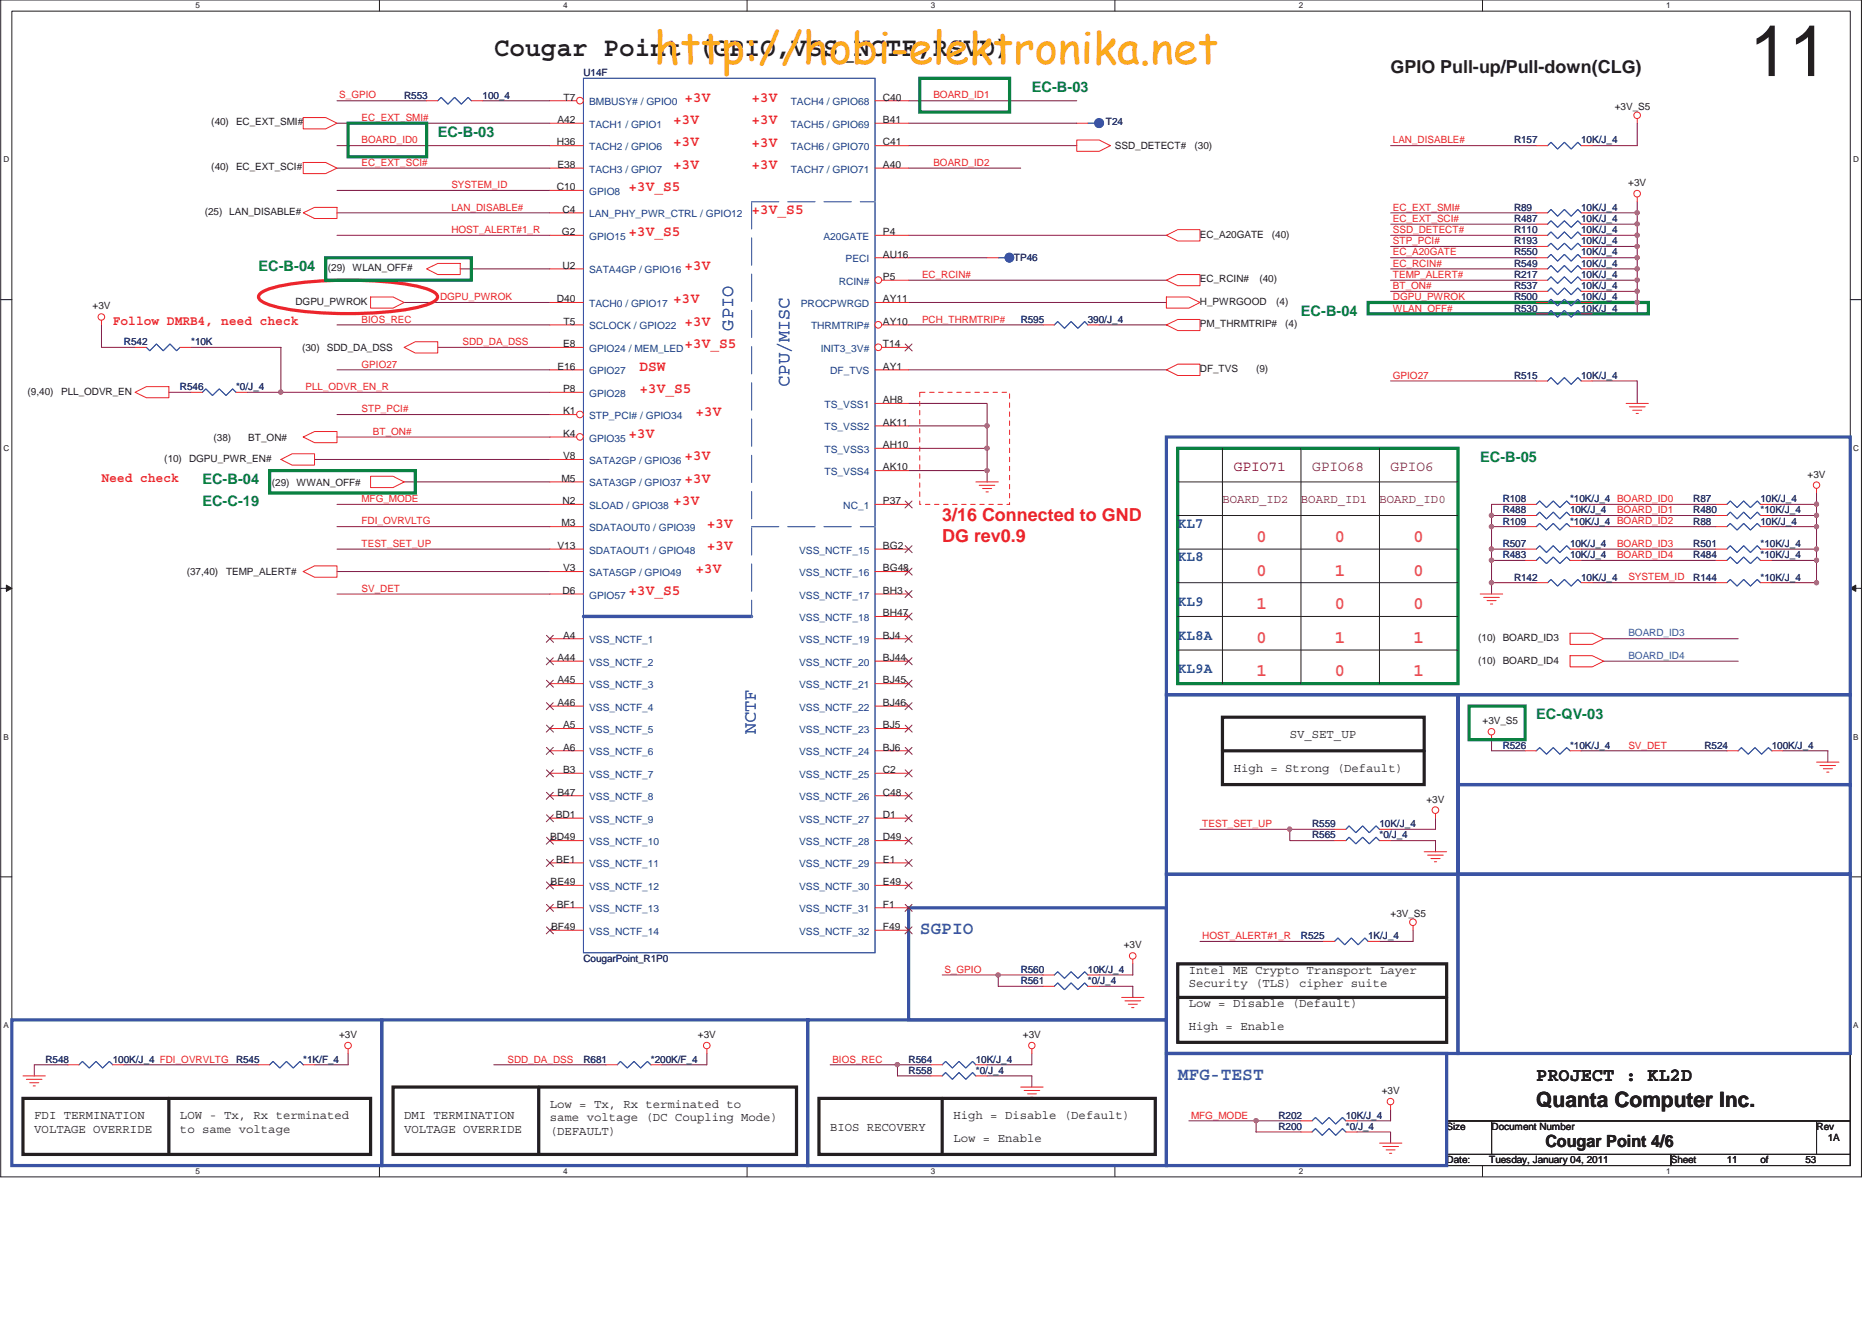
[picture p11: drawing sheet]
<svg xmlns="http://www.w3.org/2000/svg" width="420mm" height="297mm" viewBox="0 0 420 297" stroke-linecap="round" stroke-linejoin="round" font-family="sans-serif">
<path d="M.2 0h417.4v264h-417.4zM2.7 2.5h412.4v259h-412.4z" fill="none" stroke="#231f20" stroke-width=".22"/>
<g fill="#fff">
<path d="M43.9 .3h1v1.9h-1z"/>
<path d="M43.9 261.7h1v2h-1z"/>
</g>
<path d="M85.1 0v2.5M85.1 261.5v2.5" fill="none" stroke="#231f20" stroke-width=".22"/>
<g fill="#fff">
<path d="M126.4 .3h.9v1.9h-.9z"/>
<path d="M126.4 261.7h.9v2h-.9z"/>
</g>
<path d="M167.6 0v2.5M167.6 261.5v2.5" fill="none" stroke="#231f20" stroke-width=".22"/>
<g fill="#fff">
<path d="M208.8 .3h1v1.9h-1z"/>
<path d="M208.8 261.7h1v2h-1z"/>
</g>
<path d="M250.1 0v2.5M250.1 261.5v2.5" fill="none" stroke="#231f20" stroke-width=".22"/>
<g fill="#fff">
<path d="M291.3 .3h1v1.9h-1z"/>
<path d="M291.3 261.7h1v2h-1z"/>
</g>
<path d="M332.6 0v2.5M332.6 261.5v2.5" fill="none" stroke="#231f20" stroke-width=".22"/>
<g fill="#fff">
<path d="M373.8 .3h1v1.9h-1z"/>
<path d="M373.8 261.7h1v2h-1z"/>
<path d="M.8 34.8h1.3v2h-1.3z"/>
<path d="M415.7 34.8h1.3v2h-1.3z"/>
<path d="M.8 99.6h1.3v2h-1.3z"/>
<path d="M415.7 99.6h1.3v2h-1.3z"/>
</g>
<path d="M.2 67.2h2.5M415.1 67.2h2.5" fill="none" stroke="#231f20" stroke-width=".22"/>
<g fill="#fff">
<path d="M.8 164.3h1.2v2h-1.2z"/>
<path d="M415.7 164.3h1.2v2h-1.2z"/>
</g>
<path d="M.2 132h2.5M415.1 132h2.5" fill="none" stroke="#231f20" stroke-width=".22"/>
<path d="M1.4 131.3l1.3 .7-1.3 .7z" fill="#231f20"/>
<path d="M1.4 131.3l1.3 .7-1.3 .7z" fill="none" stroke="#231f20" stroke-width=".22"/>
<path d="M415.1 132l1.2-.7v1.4z" fill="#231f20"/>
<path d="M415.1 132l1.2-.7v1.4z" fill="none" stroke="#231f20" stroke-width=".22"/>
<g fill="#fff">
<path d="M.8 229.1h1.2v2h-1.2z"/>
<path d="M415.7 229.1h1.2v2h-1.2z"/>
</g>
<path d="M.2 196.7h2.5M415.1 196.7h2.5" fill="none" stroke="#231f20" stroke-width=".22"/>
<path d="M75.6 27.6h47.7M75.6 37.7h47.7M75.6 32.7h47.7M75.6 22.6h20.1M108.3 22.6h15M75.6 42.7h47.7M75.6 47.8h47.7M75.6 72.9h47.7M63 88h60.3" fill="none" stroke="#7f1542" stroke-width=".22"/>
<circle cx="63" cy="88" r=".47" fill="#b8529f"/>
<circle cx="63" cy="88" r=".47" fill="none" stroke="#b8529f" stroke-width=".22"/>
<g fill="none" stroke="#7f1542" stroke-width=".22">
<path d="M203.8 27.6h37.7M203.8 37.7h25.2M203.8 52.8h57.9M203.8 62.9h57.9M203.8 67.9h57.9M203.8 72.9h30.2M75.6 93h47.7M75.6 83h47.7M75.6 123.2h47.7M75.6 128.2h47.7M75.6 133.3h47.7M27.8 238.9h30.2"/>
<path d="M78.1 236.3v2.6h-7.5M110.8 238.9h25.1M158.6 236.3v2.6h-10.1M201.3 238.9h7.6M231.5 236.3v2.6M231.5 241.4v2.5"/>
</g>
<circle cx="201.3" cy="238.8" r=".47" fill="#b8529f"/>
<circle cx="201.3" cy="238.8" r=".47" fill="none" stroke="#b8529f" stroke-width=".22"/>
<path d="M311.9 32.7h32.7M367.3 27.6v5.1h-10.1M357.2 55.3h10.1M357.2 50.3h10.1M367.3 45.3v2.5h-10.1M367.3 57.8v2.5M311.9 60.3h32.7M357.2 62.9h10.1M367.3 85.5v5M186.2 238.9h15.1v2.5h7.6M221.4 238.9h10.1M221.4 241.4h10.1" fill="none" stroke="#7f1542" stroke-width=".22"/>
<circle cx="367.3" cy="57.8" r=".49" fill="#b8529f"/>
<circle cx="367.3" cy="57.8" r=".49" fill="none" stroke="#b8529f" stroke-width=".22"/>
<path d="M357.2 60.3h10.1" fill="none" stroke="#7f1542" stroke-width=".22"/>
<circle cx="367.3" cy="60.3" r=".49" fill="#b8529f"/>
<circle cx="367.3" cy="60.3" r=".49" fill="none" stroke="#b8529f" stroke-width=".22"/>
<path d="M311.9 55.3h32.7M311.9 47.8h32.7M311.9 50.3h32.7M357.2 57.8h10.1M311.9 62.9h32.7M367.3 60.3v2.6" fill="none" stroke="#7f1542" stroke-width=".22"/>
<circle cx="367.3" cy="62.8" r=".48" fill="#b8529f"/>
<circle cx="367.3" cy="62.8" r=".48" fill="none" stroke="#b8529f" stroke-width=".22"/>
<path d="M311.9 57.8h32.7M266.7 251.5h25.1M281.8 251.5v2.5M304.4 254h7.5v2.5M311.9 248.9v2.6" fill="none" stroke="#7f1542" stroke-width=".22"/>
<circle cx="281.8" cy="251.4" r=".47" fill="#b8529f"/>
<circle cx="281.8" cy="251.4" r=".47" fill="none" stroke="#b8529f" stroke-width=".22"/>
<path d="M367.3 55.3v2.5M311.9 85.5h32.7M357.2 85.5h10.1M15.2 238.9h-7.5v2.5M281.8 254h10M304.4 251.5h7.5" fill="none" stroke="#7f1542" stroke-width=".22"/>
<circle cx="367.3" cy="55.3" r=".48" fill="#b8529f"/>
<circle cx="367.3" cy="55.3" r=".48" fill="none" stroke="#b8529f" stroke-width=".22"/>
<path d="M367.3 47.8v2.5" fill="none" stroke="#7f1542" stroke-width=".22"/>
<circle cx="367.3" cy="47.7" r=".49" fill="#b8529f"/>
<circle cx="367.3" cy="47.7" r=".49" fill="none" stroke="#b8529f" stroke-width=".22"/>
<path d="M75.6 52.8h47.7M367.3 52.8v2.5M246.6 72.9h15.1M334.6 165.9v2.5h7.5M354.7 168.4h32.7M400 168.4h10v2.6M289.3 186.1h10.1M311.9 188.6h10.1M269.2 211.2h27.7M317 208.7v2.5h-7.6" fill="none" stroke="#7f1542" stroke-width=".22"/>
<circle cx="289.3" cy="186" r=".48" fill="#b8529f"/>
<circle cx="289.3" cy="186" r=".48" fill="none" stroke="#b8529f" stroke-width=".22"/>
<path d="M269.2 186.1h20.1v2.5h10.1M322 183.6v2.5h-10.1M322 188.6v2.5M223.9 218.7h10.1M254.1 216.2v2.5h-7.5" fill="none" stroke="#7f1542" stroke-width=".22"/>
<circle cx="223.9" cy="218.7" r=".48" fill="#b8529f"/>
<circle cx="223.9" cy="218.7" r=".48" fill="none" stroke="#b8529f" stroke-width=".22"/>
<path d="M203.8 90.5h17.6v5h-17.6M211.4 218.7h12.5v2.6h10.1M246.6 221.3h7.5v2.5" fill="none" stroke="#7f1542" stroke-width=".22"/>
<circle cx="221.4" cy="95.5" r=".49" fill="#b8529f"/>
<circle cx="221.4" cy="95.5" r=".49" fill="none" stroke="#b8529f" stroke-width=".22"/>
<path d="M221.4 95.5v5.1h-17.6" fill="none" stroke="#7f1542" stroke-width=".22"/>
<circle cx="221.4" cy="100.5" r=".48" fill="#b8529f"/>
<circle cx="221.4" cy="100.5" r=".48" fill="none" stroke="#b8529f" stroke-width=".22"/>
<path d="M221.4 100.6v5h-17.6" fill="none" stroke="#7f1542" stroke-width=".22"/>
<circle cx="221.4" cy="105.6" r=".48" fill="#b8529f"/>
<circle cx="221.4" cy="105.6" r=".48" fill="none" stroke="#b8529f" stroke-width=".22"/>
<path d="M367.3 65.4v2.5M75.6 98h47.7M203.8 83h57.9M221.4 105.6v2.5" fill="none" stroke="#7f1542" stroke-width=".22"/>
<circle cx="367.3" cy="65.3" r=".49" fill="#b8529f"/>
<circle cx="367.3" cy="65.3" r=".49" fill="none" stroke="#b8529f" stroke-width=".22"/>
<path d="M357.2 52.8h10.1M311.9 65.4h32.7M357.2 65.4h10.1" fill="none" stroke="#7f1542" stroke-width=".22"/>
<circle cx="367.3" cy="52.8" r=".49" fill="#b8529f"/>
<circle cx="367.3" cy="52.8" r=".49" fill="none" stroke="#b8529f" stroke-width=".22"/>
<path d="M367.3 50.3v2.5" fill="none" stroke="#7f1542" stroke-width=".22"/>
<circle cx="367.3" cy="50.2" r=".48" fill="#b8529f"/>
<circle cx="367.3" cy="50.2" r=".48" fill="none" stroke="#b8529f" stroke-width=".22"/>
<path d="M203.8 57.8h17.6M311.9 52.8h32.7M342.1 113.2h-7.5v2.5h7.5M354.7 115.7h30.2M407.5 110.6v5.1h-10M334.6 130.7v2.6" fill="none" stroke="#7f1542" stroke-width=".22"/>
<circle cx="334.6" cy="115.6" r=".49" fill="#b8529f"/>
<circle cx="334.6" cy="115.6" r=".49" fill="none" stroke="#b8529f" stroke-width=".22"/>
<path d="M354.7 113.2h30.2M397.5 113.2h10" fill="none" stroke="#7f1542" stroke-width=".22"/>
<circle cx="407.5" cy="113.1" r=".47" fill="#b8529f"/>
<circle cx="407.5" cy="113.1" r=".47" fill="none" stroke="#b8529f" stroke-width=".22"/>
<path d="M354.7 118.2h30.2M407.5 115.7v2.5h-10" fill="none" stroke="#7f1542" stroke-width=".22"/>
<circle cx="407.5" cy="118.1" r=".47" fill="#b8529f"/>
<circle cx="407.5" cy="118.1" r=".47" fill="none" stroke="#b8529f" stroke-width=".22"/>
<circle cx="407.5" cy="115.6" r=".48" fill="#b8529f"/>
<circle cx="407.5" cy="115.6" r=".48" fill="none" stroke="#b8529f" stroke-width=".22"/>
<path d="M334.6 115.7v2.5h7.5M334.6 130.7h10M357.2 130.7h27.7M397.5 130.7h10" fill="none" stroke="#7f1542" stroke-width=".22"/>
<circle cx="334.6" cy="130.7" r=".48" fill="#b8529f"/>
<circle cx="334.6" cy="130.7" r=".48" fill="none" stroke="#b8529f" stroke-width=".22"/>
<path d="M334.6 125.7v5M407.5 125.7v5" fill="none" stroke="#7f1542" stroke-width=".22"/>
<circle cx="407.5" cy="130.7" r=".47" fill="#b8529f"/>
<circle cx="407.5" cy="130.7" r=".47" fill="none" stroke="#b8529f" stroke-width=".22"/>
<g fill="none" stroke="#7f1542" stroke-width=".22">
<path d="M203.8 32.7h37.7M203.8 22.6h37.7M22.8 72.9v5h7.5M42.9 77.9h20.1v10.1h-7.6M90.7 67.9h32.6M98.2 77.9h25.1M103.2 60.3h20.1M311.9 67.9h32.7M357.2 67.9h10.1M37.9 88h5M70.6 103.1h52.7M75.6 118.2h47.7"/>
<path d="M75.6 113.2h47.7M90.7 108.1h32.6M334.6 125.7h7.5"/>
</g>
<circle cx="334.6" cy="125.7" r=".48" fill="#b8529f"/>
<circle cx="334.6" cy="125.7" r=".48" fill="none" stroke="#b8529f" stroke-width=".22"/>
<path d="M407.5 118.2v5M334.6 123.2v2.5M354.7 125.7h30.2M397.5 125.7h10" fill="none" stroke="#7f1542" stroke-width=".22"/>
<circle cx="407.5" cy="123.2" r=".48" fill="#b8529f"/>
<circle cx="407.5" cy="123.2" r=".48" fill="none" stroke="#b8529f" stroke-width=".22"/>
<path d="M334.6 123.2h7.5M359.7 148.3h30.2M359.7 143.3h30.2" fill="none" stroke="#7f1542" stroke-width=".22"/>
<circle cx="334.6" cy="123.2" r=".49" fill="#b8529f"/>
<circle cx="334.6" cy="123.2" r=".49" fill="none" stroke="#b8529f" stroke-width=".22"/>
<path d="M354.7 123.2h30.2M397.5 123.2h10v2.5" fill="none" stroke="#7f1542" stroke-width=".22"/>
<circle cx="407.5" cy="125.7" r=".47" fill="#b8529f"/>
<circle cx="407.5" cy="125.7" r=".47" fill="none" stroke="#b8529f" stroke-width=".22"/>
<path d="M334.6 118.2v5" fill="none" stroke="#7f1542" stroke-width=".22"/>
<circle cx="334.6" cy="118.1" r=".48" fill="#b8529f"/>
<circle cx="334.6" cy="118.1" r=".48" fill="none" stroke="#b8529f" stroke-width=".22"/>
<path d="M311.9 70.4h32.7M367.3 62.9v2.5M367.3 67.9v2.5h-10.1" fill="none" stroke="#7f1542" stroke-width=".22"/>
<circle cx="367.3" cy="67.9" r=".48" fill="#b8529f"/>
<circle cx="367.3" cy="67.9" r=".48" fill="none" stroke="#b8529f" stroke-width=".22"/>
<g fill="none" stroke="#ec2426" stroke-width=".22">
<path d="M68 26.4h5.1l2.5 1.2-2.5 1.3h-5.1zM68 36.4h5.1l2.5 1.3-2.5 1.2h-5.1zM241.5 31.4h5.1l2.5 1.3-2.5 1.3h-5.1zM367.3 26.6v1M68 47.8l2.6-1.3h5v2.5h-5zM261.7 52.8l2.5-1.3h5v2.6h-5zM367.3 44.2v1.1M22.8 71.9v1M83.1 66.6h5.1l2.5 1.3-2.5 1.2h-5.1zM90.7 77.9l2.5-1.2h5v2.5h-5zM95.7 60.3l2.5-1.2h5v2.5h-5zM261.7 62.9l2.5-1.3h5v2.5h-5z"/>
<path d="M261.7 66.6h5l2.5 1.3-2.5 1.2h-5zM261.7 72.9l2.5-1.2h5v2.5h-5zM30.3 88l2.5-1.3h5.1v2.5h-5.1zM68 98l2.6-1.2h5v2.5h-5zM261.7 83l2.5-1.3h5v2.5h-5zM364.8 90.5h5M365.5 91.3h3.6M366.3 92h2M367 92.8h.5M63 103.1l2.5-1.3h5.1v2.6h-5.1zM83.1 106.8h5.1l2.5 1.3-2.5 1.3h-5.1zM218.9 108.1h5"/>
<path d="M219.7 108.9h3.5M220.4 109.6h2.1M221.2 110.4h.5M384.9 118.2h2.5M394.9 118.2h2.6M407.5 109.6v1M68 128.2l2.6-1.2h5v2.5h-5zM332.1 133.3h5M332.8 134h3.5M333.6 134.7h2M334.3 135.5h.5M352.2 147.1h5l2.5 1.2-2.5 1.3h-5z"/>
<path d="M352.2 142.1h5l2.5 1.2-2.5 1.3h-5zM334.6 164.9v1M407.5 171h5M408.3 171.7h3.5M409 172.5h2M409.8 173.2h.5M319.5 191.1h5M320.2 191.9h3.6M321 192.6h2M321.8 193.3h.5M322 182.5v1.1M254.1 215.2v1"/>
<path d="M317 207.7v1M78.1 235.3v1M158.6 235.3v1M231.5 235.3v1M251.6 223.8h5M252.3 224.5h3.6M253.1 225.3h2M253.9 226.1h.5M5.2 241.4h5M5.9 242.1h3.5M6.7 242.9h2M7.4 243.6h.5"/>
<path d="M229 243.9h5M229.7 244.6h3.5M230.5 245.4h2M231.2 246.2h.5M309.4 256.5h5.1M310.2 257.2h3.5M310.9 258h2.1M311.7 258.7h.5M311.9 247.9v1"/>
<circle cx="367.3" cy="25.9" r=".74"/>
<circle cx="367.2" cy="43.4" r=".75"/>
<circle cx="22.7" cy="71.1" r=".74"/>
<circle cx="407.5" cy="108.8" r=".72"/>
<circle cx="334.6" cy="164.2" r=".74"/>
<circle cx="322" cy="181.8" r=".75"/>
<circle cx="254.1" cy="214.5" r=".74"/>
<circle cx="317" cy="206.9" r=".75"/>
<circle cx="78.1" cy="234.6" r=".74"/>
<circle cx="158.6" cy="234.6" r=".74"/>
<circle cx="231.5" cy="234.6" r=".72"/>
<circle cx="311.9" cy="247.1" r=".74"/>
</g>
<g fill="none" stroke="#231f20" stroke-width=".22">
<path d="M264.2 115.7h62.9M264.2 108.1h62.9M274.2 100.6v52.8M291.8 100.6v52.8M309.4 100.6v52.8M264.2 123.2h62.9M264.2 130.7h62.9M264.2 138.3h62.9M264.2 145.8h62.9M324.5 236.3h90.6v15.2h-90.6zM324.5 251.5h10.1v7.5h-10.1zM324.5 259h50.3v2.5h-50.3z"/>
<path d="M334.6 251.5h72.9v7.5h-72.9zM374.8 259h40.3v2.5h-40.3zM407.5 251.5h7.6v7.5h-7.6z"/>
</g>
<path d="M274.2 160.9h45.3v15.1h-45.3zM274.2 168.4h45.3M264.2 216.2h60.3v17.6h-60.3zM264.2 223.8h60.3M5.2 246.4h77.9v12.6h-77.9zM37.9 246.4v12.6M88.2 243.9h90.5v15.1h-90.5zM120.9 243.9v15.1M183.7 246.4h75.5v12.6h-75.5zM211.4 246.4v12.6" fill="none" stroke="#231f20" stroke-width=".72"/>
<path d="M261.7 98h153.4v57.9h-153.4zM261.7 155.9h65.4v40.2h-65.4zM327.1 155.9h88v20.1h-88zM327.1 176h88v20.1h-88zM261.7 196.1h65.4v40.2h-65.4zM327.1 196.1h88v40.2h-88zM203.8 203.7h57.9v25.1h-57.9zM2.7 228.8h82.9v32.7h-82.9zM85.6 228.8h95.6v32.7h-95.6zM181.2 228.8h80.5v32.7h-80.5zM261.7 236.3h62.8v25.2h-62.8z" fill="none" stroke="#3a53a4" stroke-width=".72"/>
<path d="M206.3 88h20.2v25.2h-20.2z" fill="none" stroke="#ec2426" stroke-width=".22" stroke-dasharray="1 1 1 1 1 1 1 1"/>
<path d="M206.3 17.6h20.2v7.5h-20.2zM78.1 27.6h17.6v7.6h-17.6zM73.1 57.8h32.6v5.1h-32.6zM306.9 67.9h62.9v2.5h-62.9zM60.5 105.6h32.7v5h-32.7zM264.2 100.6h62.9v52.8h-62.9zM329.6 158.4h12.5v7.5h-12.5z" fill="none" stroke="#0a8141" stroke-width=".72"/>
<path d="M58.4 65.8a21.9 21.9 0 0 1 9.5-2.4 89 89 0 0 1 26.4 1 7.3 7.3 0 0 1 3.7 1.8 1.21 1.21 0 0 1-.9 1.6 31.8 31.8 0 0 1-10.7 2.2 86.8 86.8 0 0 1-24.5-1.2 7.3 7.3 0 0 1-3.8-1.8l-.1-.4z" fill="none" stroke="#ec2426" stroke-width=".72"/>
<path d="M387.4 118.2l.7-.8 1.6 1.5 1.4-1.5 1.6 1.5 1.5-1.5 .7 .8" fill="none" stroke="#3a53a4" stroke-width=".22"/>
<circle cx="226.4" cy="57.8" r=".98" fill="#3a53a4"/>
<g fill="none" stroke="#3a53a4" stroke-width=".22">
<path d="M223.9 57.8h1.6"/>
<circle cx="226.4" cy="57.8" r=".98"/>
</g>
<circle cx="226.4" cy="57.8" r=".98" fill="#3a53a4"/>
<g fill="none" stroke="#3a53a4" stroke-width=".22">
<path d="M223.9 57.8h1.6M347.2 52.8l.7-.8 1.5 1.6 1.5-1.6 1.6 1.6 1.4-1.6 .8 .8M347.2 55.3l.7-.7 1.5 1.4 1.5-1.4 1.6 1.4 1.4-1.4 .8 .7M32.8 77.9l.8 .8 1.5-1.5 1.5 1.5 1.5-1.5 1.5 1.5 .8-.8M347.2 67.9l.7-.8 1.5 1.5 1.5-1.5 1.6 1.5 1.4-1.5 .8 .8M347.2 65.4l.7-.8 1.5 1.5 1.5-1.5 1.6 1.5 1.4-1.5 .8 .8M45.4 88l.8-.8 1.5 1.5 1.5-1.5 1.5 1.5 1.5-1.5 .7 .8M344.6 118.2l.8-.8 1.5 1.5 1.5-1.5 1.5 1.5 1.5-1.5 .8 .8M347.2 130.7l.7-.7 1.5 1.5 1.5-1.5 1.6 1.5 1.4-1.5 .8 .7M387.4 130.7l.7-.7 1.6 1.5 1.4-1.5 1.6 1.5 1.5-1.5 .7 .7M389.9 168.4l.7-.7 1.6 1.5 1.5-1.5 1.5 1.5 1.5-1.5 .8 .7M301.9 188.6l.7-.8 1.6 1.5 1.5-1.5 1.5 1.5 1.5-1.5 .7 .8"/>
<path d="M236.5 218.7l.8-.7 1.5 1.5 1.5-1.5 1.5 1.5 1.5-1.5 .7 .7M299.4 211.2l.7-.8 1.6 1.6 1.4-1.6 1.6 1.6 1.5-1.6 .7 .8M236.5 221.3l.8-.8 1.5 1.5 1.5-1.5 1.5 1.5 1.5-1.5 .7 .8M211.4 241.4l.7-.8 1.5 1.5 1.5-1.5 1.6 1.5 1.5-1.5 .7 .8M294.3 254l.8-.8 1.5 1.5 1.5-1.5 1.5 1.5 1.5-1.5 .8 .8"/>
<circle cx="226.4" cy="57.8" r=".98"/>
</g>
<g fill="none" stroke="#ec2426" stroke-width=".22">
<path d="M221.4 57.8h2.5M344.6 52.8h2.6M344.6 55.3h2.6M354.7 52.8h2.5M354.7 55.3h2.5M30.3 77.9h2.5M40.4 77.9h2.5M344.6 67.9h2.6M344.6 65.4h2.6M354.7 67.9h2.5M354.7 65.4h2.5M42.9 88h2.5"/>
<path d="M52.9 88h2.5M342.1 118.2h2.5M352.2 118.2h2.5M344.6 130.7h2.6M354.7 130.7h2.5M384.9 130.7h2.5M394.9 130.7h2.6M387.4 168.4h2.5M397.5 168.4h2.5M299.4 188.6h2.5M309.4 188.6h2.5M234 218.7h2.5"/>
<path d="M244 218.7h2.6M296.9 211.2h2.5M306.9 211.2h2.5M234 221.3h2.5M244 221.3h2.6M208.9 241.4h2.5M218.9 241.4h2.5M291.8 254h2.5M301.9 254h2.5"/>
</g>
<circle cx="246.6" cy="27.6" r="1" fill="#3a53a4"/>
<g fill="none" stroke="#3a53a4" stroke-width=".22">
<path d="M244 27.6h1.6"/>
<circle cx="246.6" cy="27.6" r="1"/>
</g>
<circle cx="246.6" cy="27.6" r="1" fill="#3a53a4"/>
<g fill="none" stroke="#3a53a4" stroke-width=".22">
<path d="M130.9 17.6h65.4v196.1h-65.4zM98.2 22.6l.8-.8 1.5 1.6 1.5-1.6 1.5 1.6 1.5-1.6 .7 .8M244 27.6h1.6M347.2 32.7l.7-.8 1.5 1.5 1.5-1.5 1.6 1.5 1.4-1.5 .8 .8M347.2 50.3l.7-.8 1.5 1.5 1.5-1.5 1.6 1.5 1.4-1.5 .8 .8M347.2 57.8l.7-.7 1.5 1.5 1.5-1.5 1.6 1.5 1.4-1.5 .8 .7M236.5 72.9l.8-.8 1.5 1.6 1.5-1.6 1.5 1.6 1.5-1.6 .7 .8M347.2 62.9l.7-.8 1.5 1.5 1.5-1.5 1.6 1.5 1.4-1.5 .8 .8M347.2 85.5l.7-.8 1.5 1.5 1.5-1.5 1.6 1.5 1.4-1.5 .8 .8M387.4 113.2l.7-.8 1.6 1.5 1.4-1.5 1.6 1.5 1.5-1.5 .7 .8M344.6 125.7l.8-.7 1.5 1.4 1.5-1.4 1.5 1.4 1.5-1.4 .8 .7M387.4 125.7l.7-.7 1.6 1.4 1.4-1.4 1.6 1.4 1.5-1.4 .7 .7"/>
<path d="M17.7 238.9l.8-.8 1.5 1.5 1.5-1.5 1.5 1.5 1.5-1.5 .8 .8M138.5 238.9l.7-.8 1.5 1.5 1.5-1.5 1.5 1.5 1.5-1.5 .8 .8M211.4 238.9l.7-.8 1.5 1.5 1.5-1.5 1.6 1.5 1.5-1.5 .7 .8M294.3 251.5l.8-.8 1.5 1.5 1.5-1.5 1.5 1.5 1.5-1.5 .8 .8"/>
<circle cx="246.6" cy="27.6" r="1"/>
</g>
<g fill="none" stroke="#ec2426" stroke-width=".22">
<path d="M95.7 22.6h2.5M105.7 22.6h2.6M123.3 32.7h7.6M123.3 37.7h7.6M241.5 27.6h2.5M344.6 32.7h2.6M354.7 32.7h2.5M123.3 47.8h7.6M344.6 50.3h2.6M344.6 57.8h2.6M354.7 50.3h2.5M354.7 57.8h2.5"/>
<path d="M123.3 72.9h7.6M123.3 77.9h7.6M123.3 67.9h7.6M196.3 67.9h7.5M234 72.9h2.5M244 72.9h2.6M344.6 62.9h2.6M354.7 62.9h2.5M123.3 83h7.6M123.3 88h7.6M344.6 85.5h2.6M354.7 85.5h2.5"/>
<path d="M123.3 113.2h7.6M123.3 108.1h7.6M123.3 118.2h7.6M384.9 113.2h2.5M394.9 113.2h2.6M123.3 133.3h7.6M123.3 128.2h7.6M123.3 123.2h7.6M342.1 125.7h2.5M352.2 125.7h2.5M384.9 125.7h2.5M394.9 125.7h2.6"/>
<path d="M123.3 143.3h7.6M123.3 148.3h7.6M123.3 153.4h7.6M123.3 158.4h7.6M123.3 163.4h7.6M123.3 168.4h7.6M123.3 173.5h7.6M123.3 178.5h7.6M123.3 183.6h7.6M123.3 188.6h7.6M123.3 193.6h7.6M123.3 198.6h7.6"/>
<path d="M15.2 238.9h2.5M25.3 238.9h2.5M135.9 238.9h2.6M146 238.9h2.5M208.9 238.9h2.5M218.9 238.9h2.5M291.8 251.5h2.5M301.9 251.5h2.5"/>
</g>
<path d="M130.9 138.3h37.7" fill="none" stroke="#3a53a4" stroke-width=".72"/>
<path d="M168.6 45.3v93M168.6 45.3h27.7M196.3 45.3h.1M168.6 118.2h27.7M196.3 118.2h.1M168.6 138.3h.1" fill="none" stroke="#fff" stroke-width=".22" stroke-dasharray="6.1 2"/>
<path d="M168.6 45.3v93M168.6 45.3h27.7M196.3 45.3h.1M168.6 118.2h27.7M196.3 118.2h.1M168.6 138.3h.1" fill="none" stroke="#3a53a4" stroke-width=".22" stroke-dasharray="6.1 2"/>
<g fill="none" stroke="#7f431c" stroke-width=".22">
<path d="M122.6 142.5l1.6 1.6M122.6 147.6l1.6 1.5M122.6 152.6l1.6 1.6M122.6 157.6l1.6 1.6M124.1 142.5l-1.6 1.6M124.1 147.6l-1.6 1.5M124.1 152.6l-1.6 1.6M124.1 157.6l-1.6 1.6M122.6 162.7l1.6 1.6M122.6 167.7l1.6 1.5M122.6 172.7l1.6 1.6M122.6 177.8l1.6 1.5"/>
<path d="M124.1 162.7l-1.6 1.6M124.1 167.7l-1.6 1.5M124.1 172.7l-1.6 1.6M124.1 177.8l-1.6 1.5M122.6 182.8l1.6 1.6M122.6 187.8l1.6 1.6M122.6 192.8l1.6 1.6M122.6 197.9l1.6 1.5M124.1 182.8l-1.6 1.6M124.1 187.8l-1.6 1.6M124.1 192.8l-1.6 1.6M124.1 197.9l-1.6 1.5"/>
</g>
<circle cx="197" cy="62.8" r=".75" fill="#fff"/>
<g fill="none" stroke="#ec2426" stroke-width=".22">
<path d="M196.3 57.8h7.5M197.8 62.9h6"/>
<circle cx="197" cy="62.8" r=".75"/>
</g>
<circle cx="197" cy="72.9" r=".75" fill="#fff"/>
<g fill="none" stroke="#ec2426" stroke-width=".22">
<path d="M123.3 42.7h7.6M197.8 72.9h6"/>
<circle cx="197" cy="72.9" r=".75"/>
</g>
<circle cx="130.1" cy="22.6" r=".75" fill="#fff"/>
<g fill="none" stroke="#ec2426" stroke-width=".22">
<path d="M123.3 22.6h6.1M123.3 27.6h7.6M123.3 52.8h7.6M123.3 103.1h7.6"/>
<circle cx="130.1" cy="22.6" r=".75"/>
</g>
<circle cx="197" cy="77.9" r=".75" fill="#fff"/>
<g fill="none" stroke="#ec2426" stroke-width=".22">
<path d="M197.8 77.9h6"/>
<circle cx="197" cy="77.9" r=".75"/>
</g>
<path d="M203.1 77.2l1.5 1.5M204.6 77.2l-1.6 1.5" fill="none" stroke="#7f431c" stroke-width=".22"/>
<circle cx="130.1" cy="93" r=".75" fill="#fff"/>
<g fill="none" stroke="#ec2426" stroke-width=".22">
<path d="M123.3 93h6.1"/>
<circle cx="130.1" cy="93" r=".75"/>
</g>
<circle cx="130.1" cy="98" r=".75" fill="#fff"/>
<g fill="none" stroke="#ec2426" stroke-width=".22">
<path d="M196.3 22.6h7.5M196.3 32.7h7.5M196.3 37.7h7.5M196.3 27.6h7.5M196.3 52.8h7.5M344.6 47.8h2.6M354.7 47.8h2.5M123.3 60.3h7.6M344.6 60.3h2.6M344.6 70.4h2.6M354.7 60.3h2.5M354.7 70.4h2.5"/>
<path d="M123.3 98h6.1M196.3 95.5h7.5M196.3 90.5h7.5M196.3 83h7.5M196.3 105.6h7.5M196.3 100.6h7.5M196.3 113.2h7.5M342.1 113.2h2.5M342.1 115.7h2.5M352.2 113.2h2.5M352.2 115.7h2.5M384.9 115.7h2.5"/>
<path d="M394.9 115.7h2.6M196.3 133.3h7.5M196.3 138.3h7.5M196.3 123.2h7.5M196.3 128.2h7.5M342.1 123.2h2.5M352.2 123.2h2.5M384.9 123.2h2.5M394.9 123.2h2.6M196.3 143.3h7.5M196.3 148.3h7.5M196.3 153.4h7.5"/>
<path d="M196.3 158.4h7.5M196.3 163.4h7.5M196.3 168.4h7.5M196.3 173.5h7.5M196.3 178.5h7.5M342.1 168.4h2.5M352.2 168.4h2.5M196.3 183.6h7.5M196.3 188.6h7.5M196.3 193.6h7.5M196.3 198.6h7.5M299.4 186.1h2.5"/>
<path d="M309.4 186.1h2.5M123.3 208.7h7.6M123.3 203.7h7.6M196.3 208.7h7.5M196.3 203.7h7.5M58 238.9h2.5M68 238.9h2.6"/>
<circle cx="130.1" cy="98" r=".75"/>
</g>
<g fill="none" stroke="#7f431c" stroke-width=".22">
<path d="M203.1 112.4l1.5 1.6M204.6 112.4l-1.6 1.6M203.1 132.5l1.5 1.6M203.1 137.5l1.5 1.6M203.1 122.4l1.5 1.6M203.1 127.5l1.5 1.5M204.6 132.5l-1.6 1.6M204.6 137.5l-1.6 1.6M204.6 122.4l-1.6 1.6M204.6 127.5l-1.6 1.5M203.1 142.5l1.5 1.6M203.1 147.6l1.5 1.5"/>
<path d="M203.1 152.6l1.5 1.6M203.1 157.6l1.5 1.6M204.6 142.5l-1.6 1.6M204.6 147.6l-1.6 1.5M204.6 152.6l-1.6 1.6M204.6 157.6l-1.6 1.6M203.1 162.7l1.5 1.6M203.1 167.7l1.5 1.5M203.1 172.7l1.5 1.6M203.1 177.8l1.5 1.5M204.6 162.7l-1.6 1.6M204.6 167.7l-1.6 1.5"/>
<path d="M204.6 172.7l-1.6 1.6M204.6 177.8l-1.6 1.5M203.1 182.8l1.5 1.6M203.1 187.8l1.5 1.6M203.1 192.8l1.5 1.6M203.1 197.9l1.5 1.5M204.6 182.8l-1.6 1.6M204.6 187.8l-1.6 1.6M204.6 192.8l-1.6 1.6M204.6 197.9l-1.6 1.5M122.6 202.9l1.6 1.6M122.6 207.9l1.6 1.6"/>
<path d="M124.1 202.9l-1.6 1.6M124.1 207.9l-1.6 1.6M203.1 207.9l1.5 1.6M203.1 202.9l1.5 1.6M204.6 207.9l-1.6 1.6M204.6 202.9l-1.6 1.6"/>
</g>
<path d="M347.2 47.8l.7-.8 1.5 1.5 1.5-1.5 1.6 1.5 1.4-1.5 .8 .8M347.2 70.4l.7-.8 1.5 1.6 1.5-1.6 1.6 1.6 1.4-1.6 .8 .8M347.2 60.3l.7-.7 1.5 1.5 1.5-1.5 1.6 1.5 1.4-1.5 .8 .7M344.6 113.2l.8-.8 1.5 1.5 1.5-1.5 1.5 1.5 1.5-1.5 .8 .8M344.6 115.7l.8-.8 1.5 1.5 1.5-1.5 1.5 1.5 1.5-1.5 .8 .8M387.4 115.7l.7-.8 1.6 1.5 1.4-1.5 1.6 1.5 1.5-1.5 .7 .8M344.6 123.2l.8-.8 1.5 1.6 1.5-1.6 1.5 1.6 1.5-1.6 .8 .8M387.4 123.2l.7-.8 1.6 1.6 1.4-1.6 1.6 1.6 1.5-1.6 .7 .8M344.6 168.4l.8-.7 1.5 1.5 1.5-1.5 1.5 1.5 1.5-1.5 .8 .7M301.9 186.1l.7-.8 1.6 1.5 1.5-1.5 1.5 1.5 1.5-1.5 .7 .8M60.5 238.9l.7-.8 1.6 1.5 1.5-1.5 1.5 1.5 1.5-1.5 .7 .8" fill="none" stroke="#3a53a4" stroke-width=".22"/>
<circle cx="63" cy="88" r=".47" fill="#b8529f"/>
<circle cx="63" cy="88" r=".47" fill="none" stroke="#b8529f" stroke-width=".22"/>
<circle cx="201.3" cy="238.8" r=".47" fill="#b8529f"/>
<circle cx="201.3" cy="238.8" r=".47" fill="none" stroke="#b8529f" stroke-width=".22"/>
<circle cx="367.3" cy="57.8" r=".49" fill="#b8529f"/>
<circle cx="367.3" cy="57.8" r=".49" fill="none" stroke="#b8529f" stroke-width=".22"/>
<circle cx="367.3" cy="60.3" r=".49" fill="#b8529f"/>
<circle cx="367.3" cy="60.3" r=".49" fill="none" stroke="#b8529f" stroke-width=".22"/>
<circle cx="367.3" cy="62.8" r=".48" fill="#b8529f"/>
<circle cx="367.3" cy="62.8" r=".48" fill="none" stroke="#b8529f" stroke-width=".22"/>
<circle cx="281.8" cy="251.4" r=".47" fill="#b8529f"/>
<circle cx="281.8" cy="251.4" r=".47" fill="none" stroke="#b8529f" stroke-width=".22"/>
<circle cx="367.3" cy="55.3" r=".48" fill="#b8529f"/>
<circle cx="367.3" cy="55.3" r=".48" fill="none" stroke="#b8529f" stroke-width=".22"/>
<circle cx="367.3" cy="47.7" r=".49" fill="#b8529f"/>
<circle cx="367.3" cy="47.7" r=".49" fill="none" stroke="#b8529f" stroke-width=".22"/>
<circle cx="289.3" cy="186" r=".48" fill="#b8529f"/>
<circle cx="289.3" cy="186" r=".48" fill="none" stroke="#b8529f" stroke-width=".22"/>
<circle cx="223.9" cy="218.7" r=".48" fill="#b8529f"/>
<circle cx="223.9" cy="218.7" r=".48" fill="none" stroke="#b8529f" stroke-width=".22"/>
<circle cx="221.4" cy="95.5" r=".49" fill="#b8529f"/>
<circle cx="221.4" cy="95.5" r=".49" fill="none" stroke="#b8529f" stroke-width=".22"/>
<circle cx="221.4" cy="100.5" r=".48" fill="#b8529f"/>
<circle cx="221.4" cy="100.5" r=".48" fill="none" stroke="#b8529f" stroke-width=".22"/>
<circle cx="221.4" cy="105.6" r=".48" fill="#b8529f"/>
<circle cx="221.4" cy="105.6" r=".48" fill="none" stroke="#b8529f" stroke-width=".22"/>
<circle cx="367.3" cy="65.3" r=".49" fill="#b8529f"/>
<circle cx="367.3" cy="65.3" r=".49" fill="none" stroke="#b8529f" stroke-width=".22"/>
<circle cx="367.3" cy="52.8" r=".49" fill="#b8529f"/>
<circle cx="367.3" cy="52.8" r=".49" fill="none" stroke="#b8529f" stroke-width=".22"/>
<circle cx="367.3" cy="50.2" r=".48" fill="#b8529f"/>
<circle cx="367.3" cy="50.2" r=".48" fill="none" stroke="#b8529f" stroke-width=".22"/>
<circle cx="334.6" cy="115.6" r=".49" fill="#b8529f"/>
<circle cx="334.6" cy="115.6" r=".49" fill="none" stroke="#b8529f" stroke-width=".22"/>
<circle cx="407.5" cy="113.1" r=".47" fill="#b8529f"/>
<circle cx="407.5" cy="113.1" r=".47" fill="none" stroke="#b8529f" stroke-width=".22"/>
<circle cx="407.5" cy="118.1" r=".47" fill="#b8529f"/>
<circle cx="407.5" cy="118.1" r=".47" fill="none" stroke="#b8529f" stroke-width=".22"/>
<circle cx="407.5" cy="115.6" r=".48" fill="#b8529f"/>
<circle cx="407.5" cy="115.6" r=".48" fill="none" stroke="#b8529f" stroke-width=".22"/>
<circle cx="334.6" cy="130.7" r=".48" fill="#b8529f"/>
<circle cx="334.6" cy="130.7" r=".48" fill="none" stroke="#b8529f" stroke-width=".22"/>
<circle cx="407.5" cy="130.7" r=".47" fill="#b8529f"/>
<circle cx="407.5" cy="130.7" r=".47" fill="none" stroke="#b8529f" stroke-width=".22"/>
<circle cx="334.6" cy="125.7" r=".48" fill="#b8529f"/>
<circle cx="334.6" cy="125.7" r=".48" fill="none" stroke="#b8529f" stroke-width=".22"/>
<circle cx="407.5" cy="123.2" r=".48" fill="#b8529f"/>
<circle cx="407.5" cy="123.2" r=".48" fill="none" stroke="#b8529f" stroke-width=".22"/>
<circle cx="334.6" cy="123.2" r=".49" fill="#b8529f"/>
<circle cx="334.6" cy="123.2" r=".49" fill="none" stroke="#b8529f" stroke-width=".22"/>
<circle cx="407.5" cy="125.7" r=".47" fill="#b8529f"/>
<circle cx="407.5" cy="125.7" r=".47" fill="none" stroke="#b8529f" stroke-width=".22"/>
<circle cx="334.6" cy="118.1" r=".48" fill="#b8529f"/>
<circle cx="334.6" cy="118.1" r=".48" fill="none" stroke="#b8529f" stroke-width=".22"/>
<circle cx="367.3" cy="67.9" r=".48" fill="#b8529f"/>
<circle cx="367.3" cy="67.9" r=".48" fill="none" stroke="#b8529f" stroke-width=".22"/>
<text font-size="16.1" fill="#231f20" x="392.4" y="17.1">11</text>
<text font-size="9.9" fill="#fbaa19" x="146.8" y="14.4">http://hobi-elektronika.net</text>
<text font-size="6" fill="#231f20" x="110.8" y="12.6">Cougar Point (GPIO,VSS_NCTF,RSVD)</text>
<text font-size="4.7" fill="#231f20" x="344.6" y="248.3">Quanta Computer Inc.</text>
<text font-size="4.2" fill="#231f20" x="344.6" y="242.4">PROJECT : KL2D</text>
<text font-size="4" fill="#231f20" x="311.9" y="16.3">GPIO Pull-up/Pull-down(CLG)</text>
<g font-size="4" fill="#3a53a4">
<text x="164.5" y="74.2" transform="rotate(-90 164.5 74.2)">GPIO</text>
<text x="177.1" y="86.7" transform="rotate(-90 177.1 86.7)">CPU/MISC</text>
<text x="169.5" y="164.7" transform="rotate(-90 169.5 164.7)">NCTF</text>
<text x="206.3" y="209.5">SGPIO</text>
<text x="264.2" y="242.3">MFG-TEST</text>
</g>
<g font-size="4" fill="#ec2426">
<text x="211.4" y="116.9">3/16 Connected to GND</text>
<text x="211.4" y="121.6">DG rev0.9</text>
</g>
<g font-size="4" fill="#ed1f7f">
<text x="281.8" y="121.5">0</text>
<text x="299.4" y="121.5">0</text>
<text x="317" y="121.5">0</text>
<text x="281.8" y="129.1">0</text>
<text x="299.4" y="129.1">1</text>
<text x="317" y="129.1">0</text>
<text x="281.8" y="136.7">1</text>
<text x="299.4" y="136.7">0</text>
<text x="317" y="136.7">0</text>
<text x="281.8" y="144.2">0</text>
<text x="299.4" y="144.2">1</text>
<text x="317" y="144.2">1</text>
<text x="281.8" y="151.7">1</text>
<text x="299.4" y="151.7">0</text>
<text x="317" y="151.7">1</text>
</g>
<text font-size="3.8" fill="#231f20" x="346.7" y="257.2">Cougar Point 4/6</text>
<g font-size="3.3" fill="#ec2426">
<text x="153.5" y="22.8">+3V</text>
<text x="168.6" y="22.8">+3V</text>
<text x="151" y="27.9">+3V</text>
<text x="168.6" y="27.9">+3V</text>
<text x="151" y="32.9">+3V</text>
<text x="168.6" y="32.9">+3V</text>
<text x="151" y="37.9">+3V</text>
<text x="168.6" y="37.9">+3V</text>
<text x="141" y="42.9">+3V_S5</text>
<text x="168.6" y="48">+3V_S5</text>
<text x="141" y="53">+3V_S5</text>
<text x="153.5" y="60.5">+3V</text>
<text x="151" y="68.1">+3V</text>
<text x="153.5" y="73.1">+3V</text>
<text x="143.5" y="83.2">DSW</text>
<text x="153.5" y="78.2">+3V_S5</text>
<text x="143.5" y="88.2">+3V_S5</text>
<text x="156" y="93.2">+3V</text>
<text x="141" y="98.3">+3V</text>
<text x="153.5" y="103.3">+3V</text>
<text x="151" y="113.3">+3V</text>
<text x="153.5" y="108.3">+3V</text>
<text x="158.6" y="118.4">+3V</text>
<text x="158.6" y="123.4">+3V</text>
<text x="156" y="128.5">+3V</text>
<text x="141" y="133.5">+3V_S5</text>
</g>
<g font-size="3.3" fill="#0a8141">
<text x="231.5" y="20.6">EC-B-03</text>
<text x="98.2" y="30.6">EC-B-03</text>
<text x="58" y="60.8">EC-B-04</text>
<text x="291.8" y="70.9">EC-B-04</text>
<text x="332" y="103.6">EC-B-05</text>
<text x="45.4" y="108.6">EC-B-04</text>
<text x="45.4" y="113.6">EC-C-19</text>
<text x="344.6" y="161.4">EC-QV-03</text>
</g>
<text font-size="3.3" fill="#7e1518" x="276.8" y="105.6">GPIO71</text>
<g font-size="3.3" fill="#7f431c">
<text x="294.3" y="105.6">GPIO68</text>
<text x="311.9" y="105.6">GPIO6</text>
</g>
<g font-size="3.3" fill="#1d437e">
<text x="264.2" y="118.4">KL7</text>
<text x="264.2" y="125.9">KL8</text>
<text x="264.2" y="136">KL9</text>
<text x="264.2" y="143.5">KL8A</text>
<text x="264.2" y="151">KL9A</text>
</g>
<g font-size="3" fill="#ec2426">
<text x="25.3" y="72.9">Follow DMRB4, need check</text>
<text x="22.8" y="108.1">Need check</text>
</g>
<g font-size="2.8" fill="#7f431c">
<text x="274.2" y="112.8">BOARD_ID2</text>
<text x="291.8" y="112.8">BOARD_ID1</text>
<text x="309.4" y="112.8">BOARD_ID0</text>
</g>
<g font-size="2.8" fill="#231f20">
<text x="289.3" y="165.7">SV_SET_UP</text>
<text x="276.8" y="173.2">High = Strong (Default)</text>
<text x="266.7" y="218.4">Intel ME Crypto Transport Layer</text>
<text x="266.7" y="221.4">Security (TLS) cipher suite</text>
<text x="266.7" y="226">Low = Disable (Default)</text>
<text x="266.7" y="231">High = Enable</text>
<text x="7.7" y="251.1">FDI TERMINATION</text>
<text x="40.4" y="251.1">LOW - Tx, Rx terminated</text>
<text x="90.7" y="251.1">DMI TERMINATION</text>
<text x="123.3" y="248.6">Low = Tx, Rx terminated to</text>
<text x="123.3" y="251.6">same voltage (DC Coupling Mode)</text>
<text x="213.9" y="251.1">High = Disable (Default)</text>
<text x="7.7" y="254.1">VOLTAGE OVERRIDE</text>
<text x="40.4" y="254.1">to same voltage</text>
<text x="90.7" y="254.1">VOLTAGE OVERRIDE</text>
<text x="123.3" y="254.6">(DEFAULT)</text>
<text x="186.2" y="253.7">BIOS RECOVERY</text>
<text x="213.9" y="256.2">Low = Enable</text>
</g>
<g font-size="2.2" fill="#2d2d72">
<text x="130.9" y="17.1">U14F</text>
<text x="90.7" y="22.1">R553</text>
<text x="108.3" y="22.1">100_4</text>
<text x="248.1" y="28.2">T24</text>
<text x="339.6" y="32.2">R157</text>
<text x="354.7" y="32.2">10K/J_4</text>
<text x="339.6" y="47.3">R89</text>
<text x="354.7" y="47.3">10K/J_4</text>
<text x="339.6" y="52.3">R110</text>
<text x="339.6" y="49.8">R487</text>
<text x="354.7" y="52.3">10K/J_4</text>
<text x="354.7" y="49.8">10K/J_4</text>
<text x="227.4" y="58.6">TP46</text>
<text x="339.6" y="54.8">R193</text>
<text x="339.6" y="57.3">R550</text>
<text x="339.6" y="59.9">R549</text>
<text x="354.7" y="54.8">10K/J_4</text>
<text x="354.7" y="57.3">10K/J_4</text>
<text x="354.7" y="59.9">10K/J_4</text>
<text x="339.6" y="64.9">R537</text>
<text x="339.6" y="62.4">R217</text>
<text x="354.7" y="64.9">10K/J_4</text>
<text x="354.7" y="62.4">10K/J_4</text>
<text x="339.6" y="67.4">R500</text>
<text x="339.6" y="69.9">R530</text>
<text x="354.7" y="67.4">10K/J_4</text>
<text x="354.7" y="69.9">10K/J_4</text>
<text x="27.8" y="77.5">R542</text>
<text x="42.9" y="77.5">*10K</text>
<text x="229" y="72.4">R595</text>
<text x="244" y="72.4">390/J_4</text>
<text x="40.4" y="87.5">R546</text>
<text x="52.9" y="87.5">*0/J_4</text>
<text x="339.6" y="85">R515</text>
<text x="354.7" y="85">10K/J_4</text>
<text x="337.1" y="112.6">R108</text>
<text x="352.2" y="112.6">*10K/J_4 BOARD_ID0</text>
<text x="379.8" y="112.6">R87</text>
<text x="394.9" y="112.6">10K/J_4</text>
<text x="337.1" y="117.7">R109</text>
<text x="337.1" y="115.2">R488</text>
<text x="352.2" y="117.7">*10K/J_4 BOARD_ID2</text>
<text x="352.2" y="115.2">10K/J_4</text>
<text x="379.8" y="117.7">R88</text>
<text x="379.8" y="115.2">R480</text>
<text x="394.9" y="117.7">10K/J_4</text>
<text x="394.9" y="115.2">*10K/J_4</text>
<text x="337.1" y="125.2">R483</text>
<text x="337.1" y="122.7">R507</text>
<text x="352.2" y="125.2">10K/J_4</text>
<text x="352.2" y="122.7">10K/J_4</text>
<text x="379.8" y="125.2">R484</text>
<text x="379.8" y="122.7">R501</text>
<text x="394.9" y="125.2">*10K/J_4</text>
<text x="394.9" y="122.7">*10K/J_4</text>
<text x="339.6" y="130.3">R142</text>
<text x="354.7" y="130.3">10K/J_4</text>
<text x="379.8" y="130.3">R144</text>
<text x="394.9" y="130.3">*10K/J_4</text>
<text x="337.1" y="168">R526</text>
<text x="352.2" y="168">*10K/J_4</text>
<text x="382.3" y="168">R524</text>
<text x="397.5" y="168">100K/J_4</text>
<text x="294.3" y="185.6">R559</text>
<text x="309.4" y="185.6">10K/J_4</text>
<text x="294.3" y="188.1">R565</text>
<text x="309.4" y="188.1">*0/J_4</text>
<text x="130.9" y="215.8">CougarPoint_R1P0</text>
<text x="291.8" y="210.7">R525</text>
<text x="306.9" y="210.7">1K/J_4</text>
<text x="229" y="220.8">R561</text>
<text x="229" y="218.3">R560</text>
<text x="244" y="220.8">*0/J_4</text>
<text x="244" y="218.3">10K/J_4</text>
<text x="10.2" y="238.4">R548</text>
<text x="25.3" y="238.4">100K/J_4 FDI_OVRVLTG</text>
<text x="52.9" y="238.4">R545</text>
<text x="68" y="238.4">*1K/F_4</text>
<text x="130.9" y="238.4">R681</text>
<text x="146" y="238.4">*200K/F_4</text>
<text x="203.8" y="238.4">R564</text>
<text x="218.9" y="238.4">10K/J_4</text>
<text x="203.8" y="240.9">R558</text>
<text x="218.9" y="240.9">*0/J_4</text>
<text x="286.8" y="251">R202</text>
<text x="301.9" y="251">10K/J_4</text>
<text x="286.8" y="253.5">R200</text>
<text x="301.9" y="253.5">*0/J_4</text>
</g>
<g font-size="2.2" fill="#ec2426">
<text x="76.1" y="22.1">S_GPIO</text>
<text x="209.4" y="22.1">BOARD_ID1</text>
<text x="81.1" y="27.1">EC_EXT_SMI#</text>
<text x="81.1" y="32.2">BOARD_ID0</text>
<text x="312.5" y="32.2">LAN_DISABLE#</text>
<text x="81.1" y="37.2">EC_EXT_SCI#</text>
<text x="209.4" y="37.2">BOARD_ID2</text>
<text x="101.3" y="42.2">SYSTEM_ID</text>
<text x="101.3" y="47.2">LAN_DISABLE#</text>
<text x="312.5" y="47.2">EC_EXT_SMI#</text>
<text x="101.3" y="52.3">HOST_ALERT#1_R</text>
<text x="312.5" y="49.8">EC_EXT_SCI#</text>
<text x="312.5" y="52.3">SSD_DETECT#</text>
<text x="312.5" y="59.8">EC_RCIN#</text>
<text x="312.5" y="54.8">STP_PCI#</text>
<text x="312.5" y="57.3">EC_A20GATE</text>
<text x="206.8" y="62.4">EC_RCIN#</text>
<text x="312.5" y="62.4">TEMP_ALERT#</text>
<text x="312.5" y="64.9">BT_ON#</text>
<text x="98.7" y="67.4">DGPU_PWROK</text>
<text x="312.5" y="67.4">DGPU_PWROK</text>
<text x="312.5" y="69.9">WLAN_OFF#</text>
<text x="81.1" y="72.4">BIOS_REC</text>
<text x="103.7" y="77.4">SDD_DA_DSS</text>
<text x="206.8" y="72.4">PCH_THRMTRIP#</text>
<text x="81.1" y="82.5">GPIO27</text>
<text x="68.5" y="87.5">PLL_ODVR_EN_R</text>
<text x="312.5" y="85">GPIO27</text>
<text x="81.1" y="92.5">STP_PCI#</text>
<text x="83.6" y="97.5">BT_ON#</text>
<text x="81.1" y="112.6">MFG_MODE</text>
<text x="81.1" y="117.6">FDI_OVRVLTG</text>
<text x="362.7" y="115.1">BOARD_ID1</text>
<text x="81.1" y="122.7">TEST_SET_UP</text>
<text x="362.7" y="125.2">BOARD_ID4</text>
<text x="362.7" y="122.7">BOARD_ID3</text>
<text x="365.3" y="130.2">SYSTEM_ID</text>
<text x="81.1" y="132.8">SV_DET</text>
<text x="365.3" y="167.9">SV_DET</text>
<text x="269.7" y="185.5">TEST_SET_UP</text>
<text x="269.7" y="210.7">HOST_ALERT#1_R</text>
<text x="211.9" y="218.2">S_GPIO</text>
<text x="113.8" y="238.4">SDD_DA_DSS</text>
<text x="186.7" y="238.4">BIOS_REC</text>
<text x="267.2" y="251">MFG_MODE</text>
</g>
<g font-size="2.2" fill="#231f20">
<text x="126.4" y="22.6">T7</text>
<text x="198.1" y="22.6">C40</text>
<text x="47.4" y="28.2">(40)</text>
<text x="52.9" y="28.2">EC_EXT_SMI#</text>
<text x="125" y="27.6">A42</text>
<text x="198.1" y="27.6">B41</text>
<text x="362.2" y="24.6">+3V_S5</text>
<text x="124.9" y="32.6">H36</text>
<text x="198.1" y="32.6">C41</text>
<text x="250.1" y="33.4">SSD_DETECT#</text>
<text x="267.9" y="33.4">(30)</text>
<text x="47.4" y="38.2">(40)</text>
<text x="52.9" y="38.2">EC_EXT_SCI#</text>
<text x="125" y="37.7">E38</text>
<text x="198.1" y="37.7">A40</text>
<text x="365.2" y="41.7">+3V</text>
<text x="124.9" y="42.7">C10</text>
<text x="126.2" y="47.7">C4</text>
<text x="45.9" y="48.3">(25) LAN_DISABLE#</text>
<text x="126.1" y="52.7">G2</text>
<text x="198.1" y="52.7">P4</text>
<text x="269.2" y="53.3">EC_A20GATE</text>
<text x="285.3" y="53.3">(40)</text>
<text x="198.1" y="57.8">AU16</text>
<text x="73.6" y="60.9">(29)</text>
<text x="79.1" y="60.9">WLAN_OFF#</text>
<text x="126.2" y="60.3">U2</text>
<text x="198.1" y="62.8">P5</text>
<text x="269.2" y="63.4">EC_RCIN#</text>
<text x="282.5" y="63.4">(40)</text>
<text x="20.8" y="69.4">+3V</text>
<text x="66.3" y="68.4">DGPU_PWROK</text>
<text x="124.9" y="67.8">D40</text>
<text x="198.1" y="67.8">AY11</text>
<text x="269.2" y="68.4">H_PWRGOOD</text>
<text x="286.3" y="68.4">(4)</text>
<text x="126.3" y="77.9">E8</text>
<text x="126.4" y="72.9">T5</text>
<text x="198.1" y="72.9">AY10</text>
<text x="198.1" y="77.9">T14</text>
<text x="269.2" y="73.4">PM_THRMTRIP#</text>
<text x="288.3" y="73.4">(4)</text>
<text x="67.8" y="78.7">(30)</text>
<text x="73.3" y="78.7">SDD_DA_DSS</text>
<text x="125" y="82.9">E16</text>
<text x="198.1" y="82.9">AY1</text>
<text x="269.2" y="83.5">DF_TVS</text>
<text x="281.8" y="83.5">(9)</text>
<text x="6.2" y="88.5">(9,40)</text>
<text x="13.7" y="88.5">PLL_ODVR_EN</text>
<text x="126.3" y="88">P8</text>
<text x="126.3" y="93">K1</text>
<text x="198.1" y="95.5">AK11</text>
<text x="198.1" y="90.5">AH8</text>
<text x="47.9" y="98.8">(38)</text>
<text x="55.7" y="98.8">BT_ON#</text>
<text x="126.3" y="98">K4</text>
<text x="198.1" y="100.5">AH10</text>
<text x="36.9" y="103.6">(10)</text>
<text x="42.4" y="103.6">DGPU_PWR_EN#</text>
<text x="126.3" y="103">V8</text>
<text x="198.1" y="105.5">AK10</text>
<text x="405.5" y="107.1">+3V</text>
<text x="61" y="109.1">(29)</text>
<text x="66.5" y="109.1">WWAN_OFF#</text>
<text x="125.9" y="108.1">M5</text>
<text x="126.2" y="113.1">N2</text>
<text x="198.1" y="113.1">P37</text>
<text x="125.9" y="118.1">M3</text>
<text x="125" y="123.1">V13</text>
<text x="198.1" y="123.1">BG2</text>
<text x="41.9" y="129">(37,40)</text>
<text x="50.7" y="129">TEMP_ALERT#</text>
<text x="126.3" y="128.2">V3</text>
<text x="198.1" y="128.2">BG48</text>
<text x="126.2" y="133.2">D6</text>
<text x="198.1" y="133.2">BH3</text>
<text x="126.3" y="143.3">A4</text>
<text x="198.1" y="138.3">BH47</text>
<text x="198.1" y="143.3">BJ4</text>
<text x="331.6" y="143.8">(10) BOARD_ID3</text>
<text x="125" y="148.3">A44</text>
<text x="198.1" y="148.3">BJ44</text>
<text x="331.6" y="148.9">(10) BOARD_ID4</text>
<text x="125" y="153.3">A45</text>
<text x="198.1" y="153.3">BJ45</text>
<text x="125" y="158.4">A46</text>
<text x="198.1" y="158.4">BJ46</text>
<text x="126.3" y="163.4">A5</text>
<text x="198.1" y="163.4">BJ5</text>
<text x="332.6" y="162.4">+3V_S5</text>
<text x="126.3" y="168.4">A6</text>
<text x="126.3" y="173.4">B3</text>
<text x="198.1" y="168.4">BJ6</text>
<text x="198.1" y="173.4">C2</text>
<text x="125" y="178.5">B47</text>
<text x="198.1" y="178.5">C48</text>
<text x="124.7" y="183.5">BD1</text>
<text x="198.1" y="183.5">D1</text>
<text x="320" y="180">+3V</text>
<text x="123.4" y="188.6">BD49</text>
<text x="198.1" y="188.6">D49</text>
<text x="124.8" y="193.5">BE1</text>
<text x="198.1" y="193.5">E1</text>
<text x="123.5" y="198.6">BE49</text>
<text x="124.9" y="203.6">BF1</text>
<text x="198.1" y="198.6">E49</text>
<text x="198.1" y="203.6">F1</text>
<text x="123.6" y="208.7">BF49</text>
<text x="198.1" y="208.7">F49</text>
<text x="311.9" y="205.7">+3V_S5</text>
<text x="252.1" y="212.7">+3V</text>
<text x="76.1" y="232.9">+3V</text>
<text x="156.5" y="232.9">+3V</text>
<text x="229.5" y="232.9">+3V</text>
<text x="310" y="245.4">+3V</text>
<text x="324.5" y="253.5">Size</text>
<text x="334.6" y="253.5">Document Number</text>
<text x="407.5" y="253.5">Rev</text>
<text x="410" y="256">1A</text>
<text x="324.5" y="261">Date:</text>
<text x="334.1" y="261">Tuesday, January 04, 2011</text>
<text x="374.8" y="261">Sheet</text>
<text x="387.4" y="261">11</text>
<text x="394.9" y="261">of</text>
<text x="405" y="261">53</text>
</g>
<g font-size="2.2" fill="#1d437e">
<text x="132.2" y="23.6">BMBUSY# / GPIO0</text>
<text x="177.4" y="23.6">TACH4 / GPIO68</text>
<text x="132.2" y="28.7">TACH1 / GPIO1</text>
<text x="177.4" y="28.7">TACH5 / GPIO69</text>
<text x="132.2" y="33.7">TACH2 / GPIO6</text>
<text x="177.4" y="33.7">TACH6 / GPIO70</text>
<text x="132.2" y="38.7">TACH3 / GPIO7</text>
<text x="177.4" y="38.7">TACH7 / GPIO71</text>
<text x="132.2" y="43.7">GPIO8</text>
<text x="132.2" y="48.8">LAN_PHY_PWR_CTRL / GPIO12</text>
<text x="132.2" y="53.8">GPIO15</text>
<text x="184.7" y="53.8">A20GATE</text>
<text x="189.7" y="58.8">PECI</text>
<text x="132.2" y="61.3">SATA4GP / GPIO16</text>
<text x="188.2" y="63.9">RCIN#</text>
<text x="132.2" y="68.9">TACH0 / GPIO17</text>
<text x="179.7" y="68.9">PROCPWRGD</text>
<text x="132.2" y="73.9">SCLOCK / GPIO22</text>
<text x="181.9" y="73.9">THRMTRIP#</text>
<text x="132.2" y="84">GPIO27</text>
<text x="132.2" y="79">GPIO24 / MEM_LED</text>
<text x="184.1" y="79">INIT3_3V#</text>
<text x="186.3" y="84">DF_TVS</text>
<text x="132.2" y="89">GPIO28</text>
<text x="132.2" y="94">STP_PCI# / GPIO34</text>
<text x="185" y="91.5">TS_VSS1</text>
<text x="132.2" y="99.1">GPIO35</text>
<text x="185" y="101.6">TS_VSS3</text>
<text x="185" y="96.6">TS_VSS2</text>
<text x="132.2" y="104.1">SATA2GP / GPIO36</text>
<text x="185" y="106.6">TS_VSS4</text>
<text x="132.2" y="109.1">SATA3GP / GPIO37</text>
<text x="132.2" y="114.2">SLOAD / GPIO38</text>
<text x="132.2" y="119.2">SDATAOUT0 / GPIO39</text>
<text x="189.2" y="114.2">NC_1</text>
<text x="132.2" y="124.2">SDATAOUT1 / GPIO48</text>
<text x="179.3" y="124.2">VSS_NCTF_15</text>
<text x="132.2" y="129.2">SATA5GP / GPIO49</text>
<text x="179.3" y="129.2">VSS_NCTF_16</text>
<text x="132.2" y="134.3">GPIO57</text>
<text x="179.3" y="134.3">VSS_NCTF_17</text>
<text x="179.3" y="139.3">VSS_NCTF_18</text>
<text x="132.2" y="144.3">VSS_NCTF_1</text>
<text x="132.2" y="149.4">VSS_NCTF_2</text>
<text x="179.3" y="144.3">VSS_NCTF_19</text>
<text x="179.3" y="149.4">VSS_NCTF_20</text>
<text x="132.2" y="154.4">VSS_NCTF_3</text>
<text x="179.3" y="154.4">VSS_NCTF_21</text>
<text x="132.2" y="159.4">VSS_NCTF_4</text>
<text x="179.3" y="159.4">VSS_NCTF_22</text>
<text x="132.2" y="164.5">VSS_NCTF_5</text>
<text x="179.3" y="164.5">VSS_NCTF_23</text>
<text x="132.2" y="169.5">VSS_NCTF_6</text>
<text x="179.3" y="169.5">VSS_NCTF_24</text>
<text x="132.2" y="174.5">VSS_NCTF_7</text>
<text x="132.2" y="179.5">VSS_NCTF_8</text>
<text x="179.3" y="174.5">VSS_NCTF_25</text>
<text x="179.3" y="179.5">VSS_NCTF_26</text>
<text x="132.2" y="184.6">VSS_NCTF_9</text>
<text x="179.3" y="184.6">VSS_NCTF_27</text>
<text x="132.2" y="189.6">VSS_NCTF_10</text>
<text x="179.3" y="189.6">VSS_NCTF_28</text>
<text x="132.2" y="194.6">VSS_NCTF_11</text>
<text x="179.3" y="194.6">VSS_NCTF_29</text>
<text x="132.2" y="199.6">VSS_NCTF_12</text>
<text x="179.3" y="199.6">VSS_NCTF_30</text>
<text x="132.2" y="204.7">VSS_NCTF_13</text>
<text x="132.2" y="209.7">VSS_NCTF_14</text>
<text x="179.3" y="209.7">VSS_NCTF_32</text>
<text x="179.3" y="204.7">VSS_NCTF_31</text>
</g>
<g font-size="2.2" fill="#3a53a4">
<text x="365.3" y="142.8">BOARD_ID3</text>
<text x="365.3" y="147.8">BOARD_ID4</text>
</g>
<g font-size="1.8" fill="#231f20">
<text x="43.9" y="1.9">5</text>
<text x="126.4" y="1.9">4</text>
<text x="208.8" y="1.9">3</text>
<text x="291.3" y="1.9">2</text>
<text x="373.8" y="1.9">1</text>
<text x=".8" y="36.4">D</text>
<text x="415.7" y="36.4">D</text>
<text x=".8" y="101.2">C</text>
<text x="415.7" y="101.2">C</text>
<text x=".8" y="165.9">B</text>
<text x="415.7" y="165.9">B</text>
<text x=".8" y="230.7">A</text>
<text x="415.7" y="230.7">A</text>
<text x="43.9" y="263.4">5</text>
<text x="126.4" y="263.4">4</text>
<text x="208.8" y="263.4">3</text>
<text x="291.3" y="263.4">2</text>
<text x="373.8" y="263.4">1</text>
</g>
</svg>
